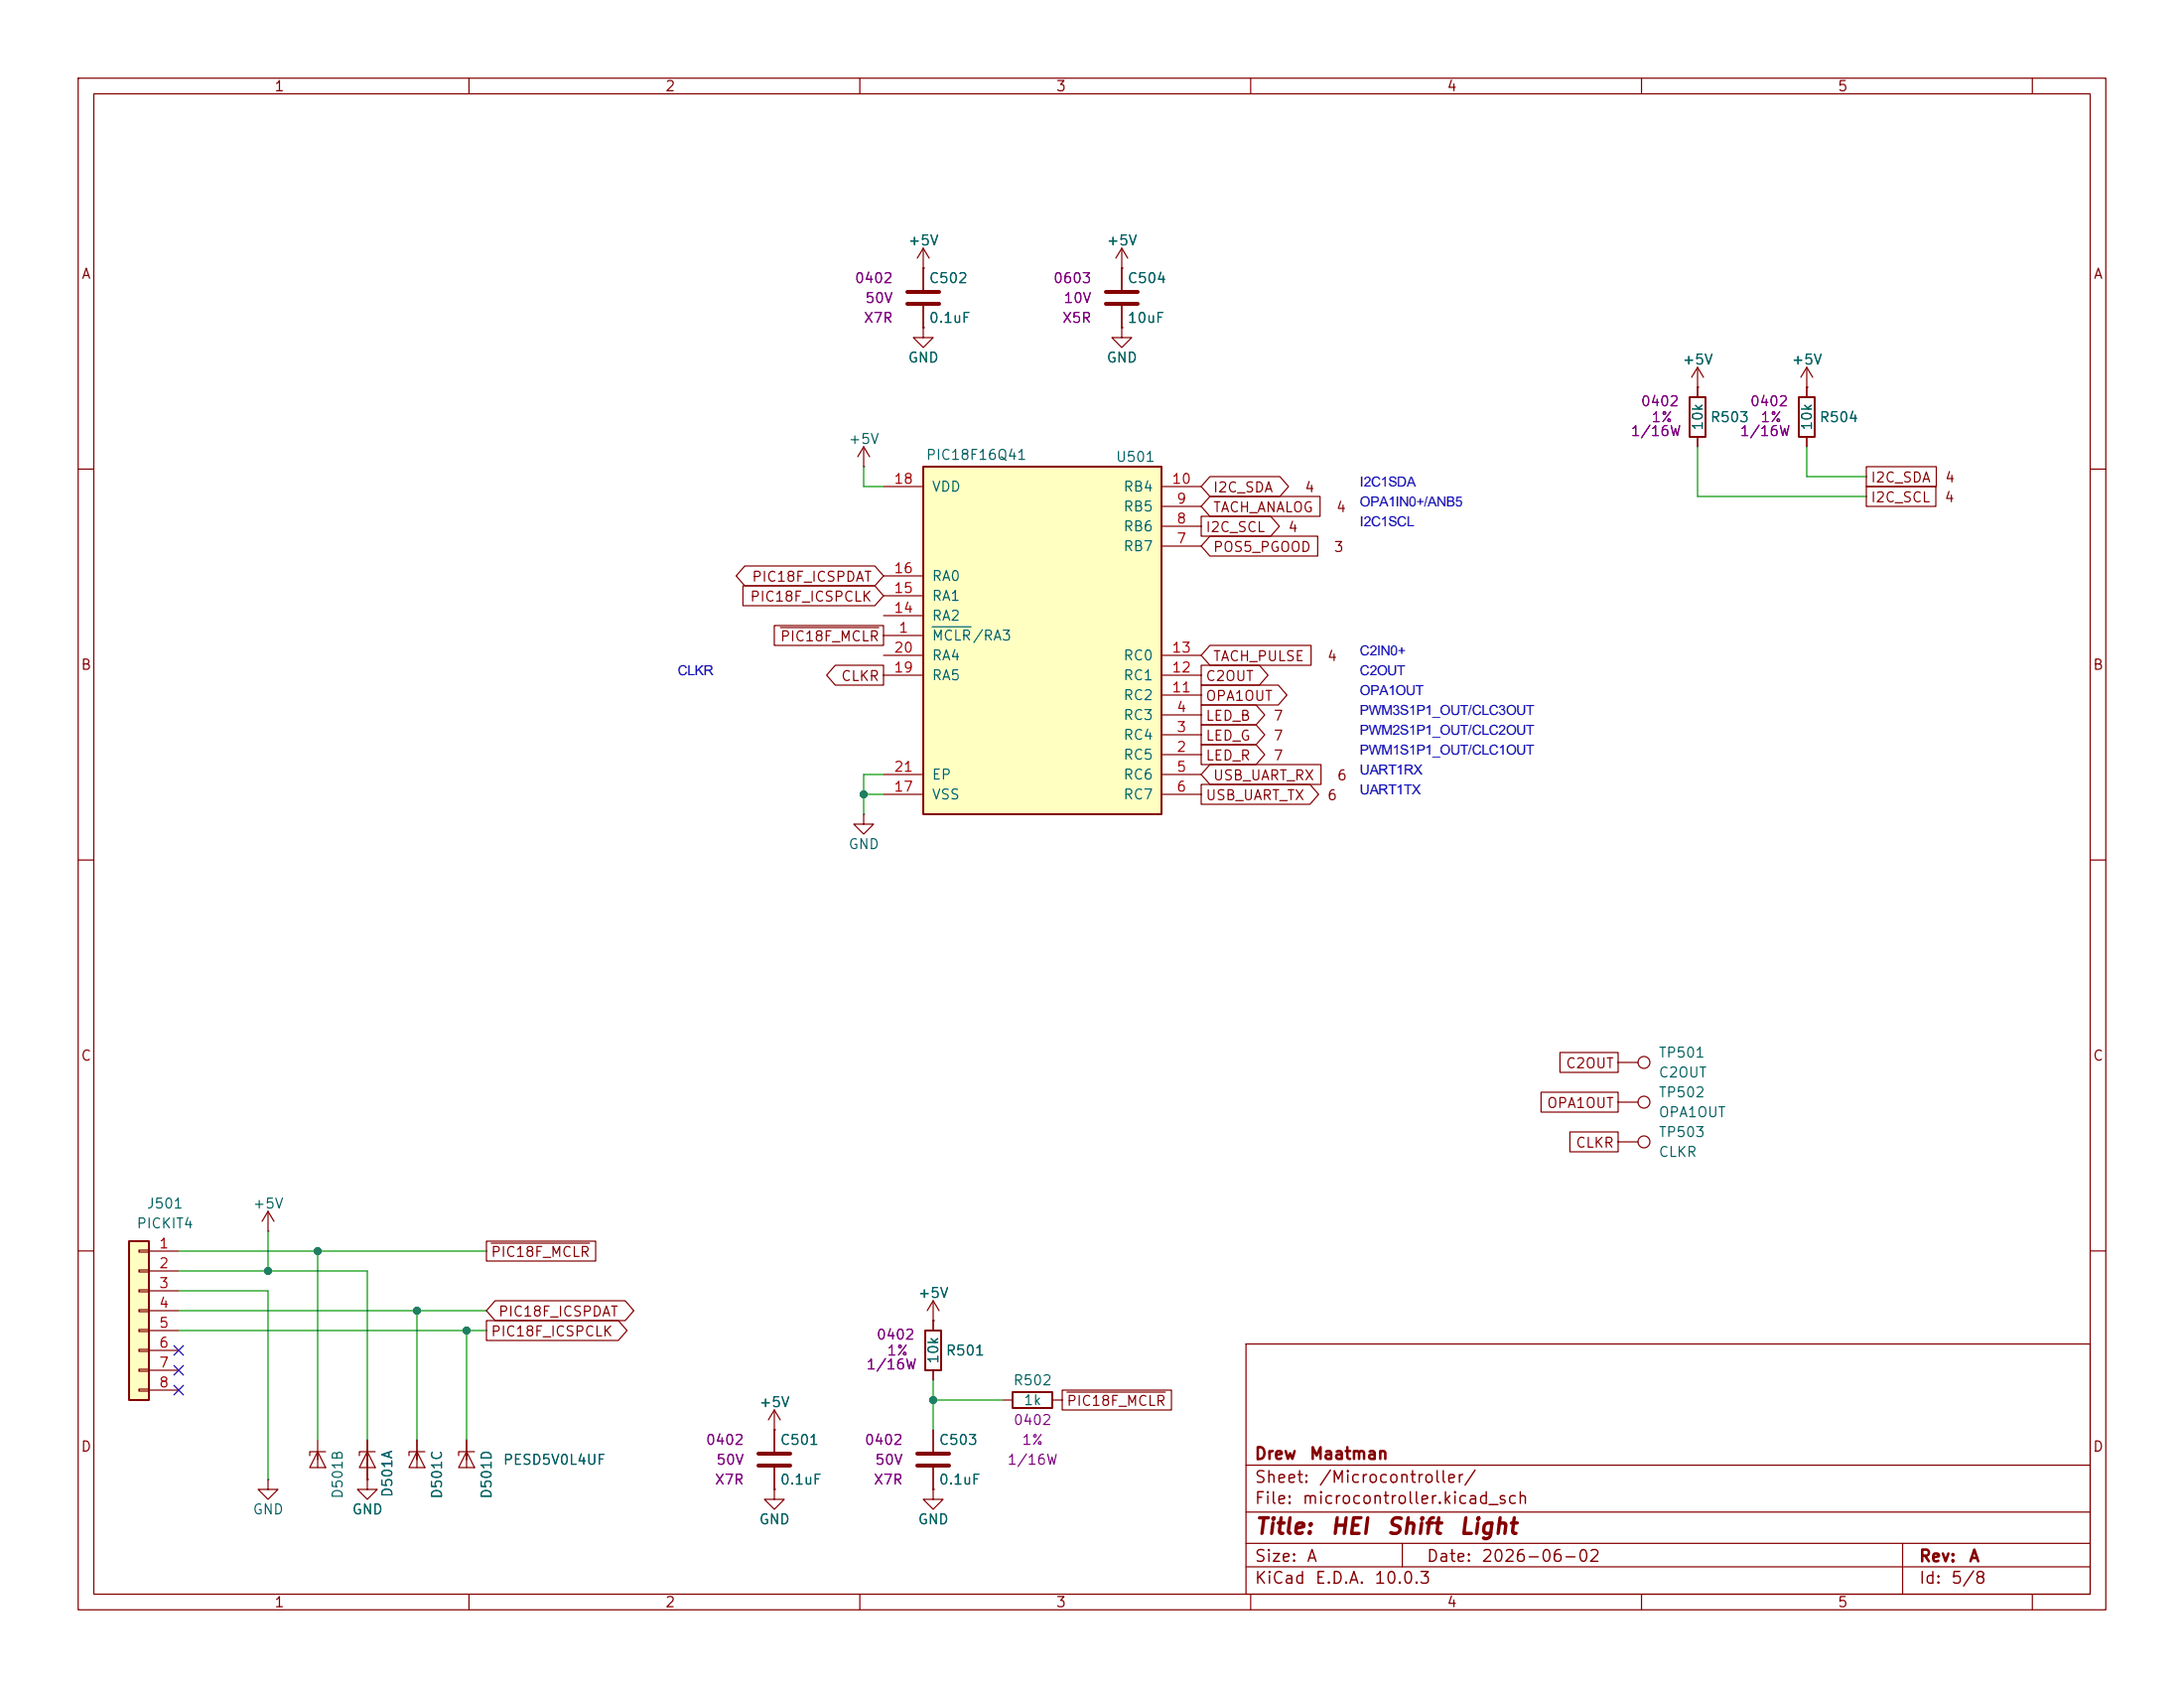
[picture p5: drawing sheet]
<svg xmlns="http://www.w3.org/2000/svg" width="279mm" height="216mm" viewBox="0 0 279 216" stroke-linecap="round" stroke-linejoin="round" font-family="sans-serif">
<g fill="none" stroke="#840000" stroke-width=".15">
<path d="M10 10h259.4v195.9h-259.4zM12 12h255.4v191.9h-255.4zM60 10v2M110 10v2M160 10v2M210 10v2M260 10v2M118.1 34.3h.1M118.1 31.8v5.3M118.1 39.1v2.8M118.1 31.8l-.8 1.2M118.1 31.8l.8 1.2"/>
<path d="M143.5 34.3h.1M143.5 31.8l-.8 1.2M143.5 31.8l.8 1.2M143.5 31.8v5.3M143.5 39.1v2.8M110.5 59.7h.1M110.5 57.2l-.8 1.2M110.5 57.2l.8 1.2M110.5 57.2v2.5M118.1 41.9v1.3h1.3l-1.3 1.3-1.3-1.3h1.3M118.1 41.9h.1M143.5 41.9v1.3h1.3l-1.3 1.3-1.3-1.3h1.3"/>
<path d="M143.5 41.9h.1M10 60h2M267.4 60h2M10 110h2M110.5 104.1v1.3h1.3l-1.3 1.3-1.3-1.3h1.3M110.5 104.1h.1M267.4 110h2M10 160h2M128.3 179.1h1.2M134.6 179.1h1.3M159.4 171.9h108v32h-108zM267.4 160h2"/>
<path d="M34.3 189.2v1.3h-1.3l1.3 1.3 1.3-1.3h-1.3M34.3 189.2h.1M40.6 185.7l1.1 2h-2.1zM40.6 184.2v3.5M41.7 185.7h-2.1v.5M47 189.2v1.3h-1.3l1.3 1.3 1.3-1.3h-1.3M47 189.2h.1M119.4 190.5v1.3h1.2l-1.2 1.2-1.3-1.2h1.3M119.4 190.5h.1M159.4 197.4h108M159.4 193.4h108M159.4 187.4h108"/>
<path d="M179.4 197.4v3M243.4 197.4v6.5M60 203.9v2M110 203.9v2M159.4 200.4h108M160 203.9v2M210 203.9v2M260 203.9v2"/>
</g>
<path d="M116.1 37.3h4M116.1 38.9h4M141.5 37.3h4M141.5 38.9h4" fill="none" stroke="#840000" stroke-width=".51"/>
<path d="M129.5 178.1h5.1v2h-5.1z" fill="none" stroke="#840000" stroke-width=".25"/>
<path d="M118.1 59.7h30.5v44.4h-30.5z" fill="#ffffc2"/>
<path d="M118.1 59.7h30.5v44.4h-30.5z" fill="none" stroke="#840000" stroke-width=".25"/>
<g fill="none" stroke="#840000" stroke-width=".15">
<path d="M113 62.2h5.1M113 78.7h5.1M113 76.2h5.1M113 73.7h5.1M148.6 69.9h5.1M148.6 67.3h5.1M148.6 64.8h5.1M148.6 62.2h5.1M113 81.3h5.1M113 99.1h5.1M113 86.4h5.1M113 83.8h5.1"/>
<path d="M148.6 96.5h5.1M148.6 94h5.1M148.6 91.4h5.1M148.6 99.1h5.1M148.6 88.9h5.1M148.6 86.4h5.1M148.6 83.8h5.1M113 101.6h5.1M148.6 101.6h5.1M34.3 157.5h.1M34.3 154.9l-.8 1.3M34.3 154.9l.8 1.3"/>
<path d="M34.3 154.9v2.6M47 185.7l1 2h-2zM47 184.2v5M48 185.7h-2v.5M53.3 185.7l1.1 2h-2.1zM53.3 184.2v3.5M54.4 185.7h-2.1v.5"/>
</g>
<path d="M119.3 80.2h4.9" fill="none" stroke="#006464" stroke-width=".15"/>
<path d="M16.5 158.8h2.5v20.3h-2.5z" fill="#ffffc2"/>
<path d="M216.2 50.8h2v5.1h-2zM230.1 50.8h2.1v5.1h-2.1zM16.5 158.8h2.5v20.3h-2.5zM118.4 170.2h2v5.1h-2z" fill="none" stroke="#840000" stroke-width=".25"/>
<g fill="none" stroke="#840000" stroke-width=".15">
<path d="M118.1 34.3h.1M118.1 34.3v2.8M118.1 39.1v2.8M143.5 34.3h.1M143.5 34.3v2.8M143.5 39.1v2.8M118.1 41.9h.1M143.5 41.9h.1M217.2 49.5h.1M217.2 47l-.8 1.3M217.2 47l.7 1.3M217.2 47v3.8"/>
<path d="M217.2 55.9v1.3M231.1 49.5h.1M231.1 47l-.7 1.3M231.1 47l.8 1.3M231.1 47v3.8M231.1 55.9v1.3M238.8 59.7h8.9v2.5h-8.9zM95 74.9h16.9l1.1 1.3-1.1 1.3h-16.9zM95.3 72.4h16.6l1.1 1.3-1.1 1.2h-16.6l-1.1-1.2zM153.7 66h8.9l1.1 1.3-1.1 1.3h-8.9zM154.8 61h8.9l1.1 1.2-1.1 1.3h-8.9l-1.1-1.3zM154.8 63.5h14.1v2.5h-14.1l-1.1-1.2z"/>
<path d="M154.8 68.6h13.8v2.5h-13.8l-1.1-1.2zM238.8 62.2h8.9v2.6h-8.9zM99.1 80h13.9v2.6h-13.9zM99.8 80.3h12.6M106.9 85.1h6.1v2.5h-6.1l-1.2-1.2zM153.7 92.7h7l1.1 1.3-1.1 1.3h-7zM153.7 90.2h7l1.1 1.2-1.1 1.3h-7zM153.7 95.2h7l1.1 1.3-1.1 1.3h-7zM153.7 87.6h9.8l1.1 1.3-1.1 1.3h-9.8zM153.7 85.1h7.4l1.1 1.3-1.1 1.2h-7.4zM154.8 82.5h12.9v2.6h-12.9l-1.1-1.3zM154.8 97.8h14.2v2.5h-14.2l-1.1-1.2z"/>
<path d="M153.7 100.3h13.9l1.1 1.3-1.1 1.3h-13.9zM197.1 139.7h9.9v2.5h-9.9zM199.6 134.6h7.4v2.6h-7.4zM207 135.9h2.5M17.8 159.9h1.2v.2h-1.2zM62.2 158.7h14v2.6h-14zM62.8 159h12.6M200.8 144.8h6.2v2.5h-6.2zM207 141h2.5M207 146.1h2.5M17.8 162.4h1.2v.3h-1.2zM17.8 165h1.2v.2h-1.2z"/>
<path d="M17.8 167.5h1.2v.3h-1.2zM17.8 170.1h1.2v.2h-1.2zM17.8 172.6h1.2v.2h-1.2zM17.8 175.1h1.2v.3h-1.2zM17.8 177.7h1.2v.2h-1.2zM19 160h3.9M19 162.6h3.9M19 165.1h3.9M19 167.6h3.9M19 170.2h3.9M19 172.7h3.9M19 175.3h3.9"/>
<path d="M19 177.8h3.9M62.2 168.9h16.9l1.1 1.3-1.1 1.3h-16.9zM63.3 166.4h16.7l1.1 1.2-1.1 1.3h-16.7l-1.1-1.3zM119.4 168.9h.1M119.4 166.4v3.8M119.4 175.3v1.2M119.4 166.4l-.8 1.2M119.4 166.4l.7 1.2M135.9 177.8h14v2.5h-14zM136.5 178.1h12.6M47 189.2h.1M47 184.2v5"/>
<path d="M53.3 184.2v2.5M59.7 185.7l1 2h-2zM59.7 184.2v3.5M60.7 185.7h-2v.5M99.1 182.9h.1M99.1 190.5v1.3h1.2l-1.2 1.2-1.3-1.2h1.3M99.1 190.5h.1M99.1 180.3l-.8 1.3M99.1 180.3l.7 1.3M99.1 180.3v5.4M99.1 187.7v2.8M119.4 190.5h.1"/>
<path d="M119.4 182.9v2.8M119.4 187.7v2.8"/>
<circle cx="210.3" cy="135.9" r=".76"/>
<circle cx="210.3" cy="146" r=".76"/>
<circle cx="210.3" cy="141" r=".76"/>
</g>
<path d="M97 185.9h4.1M97 187.5h4.1M117.3 185.9h4.1M117.3 187.5h4.1" fill="none" stroke="#840000" stroke-width=".51"/>
<g fill="none" stroke="#009600" stroke-width=".15">
<path d="M110.5 59.7v2.5h2.5M217.2 57.2v6.3h21.6M231.1 57.2v3.8h7.7M113 99.1h-2.5v5M110.5 101.6h2.5M34.3 157.5v5.1M22.9 165.1h11.4v24.1M22.9 160h39.3M22.9 170.2h39.3M22.9 167.6h39.3M22.9 162.6h24.1v21.6M40.6 160v24.2"/>
<path d="M53.3 167.6v16.6M59.7 170.2v14M119.4 176.5v6.4M119.4 179.1h8.9"/>
</g>
<path d="M22.3 172.1l1.2 1.2M22.3 177.2l1.2 1.2M22.3 174.7l1.2 1.2M23.5 172.1l-1.2 1.2M23.5 177.2l-1.2 1.2M23.5 174.7l-1.2 1.2" fill="none" stroke="#000084" stroke-width=".15"/>
<g fill="#009600" stroke="#009600" stroke-width=".13">
<circle cx="110.5" cy="101.6" r=".46"/>
<circle cx="34.3" cy="162.6" r=".46"/>
<circle cx="40.6" cy="160" r=".46"/>
<circle cx="119.4" cy="179.1" r=".46"/>
<circle cx="53.3" cy="167.6" r=".46"/>
<circle cx="59.7" cy="170.2" r=".46"/>
</g>
<g font-size="2" fill="#840000">
<text x="160.4" y="196.7">Title:</text>
<text x="170.1" y="196.7">HEI</text>
<text x="177.2" y="196.7">Shift</text>
<text x="186.5" y="196.7">Light</text>
</g>
<g font-size="1.8" fill="#0000c2">
<text x="174" y="64.8">OPA1IN0+/ANB5</text>
<text x="174" y="62.3">I2C1SDA</text>
<text x="174" y="67.3">I2C1SCL</text>
<text x="174" y="83.8">C2IN0+</text>
<text x="86.7" y="86.4">CLKR</text>
<text x="174" y="88.9">OPA1OUT</text>
<text x="174" y="86.4">C2OUT</text>
<text x="174" y="94">PWM2S1P1_OUT/CLC2OUT</text>
<text x="174" y="91.5">PWM3S1P1_OUT/CLC3OUT</text>
<text x="174" y="101.6">UART1TX</text>
<text x="174" y="99.1">UART1RX</text>
<text x="174" y="96.5">PWM1S1P1_OUT/CLC1OUT</text>
</g>
<g font-size="1.5" fill="#840000">
<text x="160.4" y="190">Sheet:</text>
<text x="160.4" y="187">Drew</text>
<text x="167.4" y="187">Maatman</text>
<text x="168.6" y="190">/Microcontroller/</text>
<text x="160.4" y="192.7">File:</text>
<text x="166.5" y="192.7">microcontroller.kicad_sch</text>
<text x="160.4" y="202.9">KiCad</text>
<text x="160.4" y="200.1">Size:</text>
<text x="167.1" y="200.1">A</text>
<text x="168.1" y="202.9">E.D.A.</text>
<text x="175.7" y="202.9">10.0.3</text>
<text x="182.4" y="200.1">Date:</text>
<text x="189.4" y="200.1">2026-06-02</text>
<text x="245.4" y="200.1">Rev:</text>
<text x="245.4" y="202.9">Id:</text>
<text x="249.5" y="202.9">5/8</text>
<text x="251.8" y="200.1">A</text>
</g>
<g font-size="1.3" fill="#840000">
<text x="35" y="12">1</text>
<text x="85" y="12">2</text>
<text x="135" y="12">3</text>
<text x="185" y="12">4</text>
<text x="235" y="12">5</text>
<text x="10.3" y="36">A</text>
<text x="267.7" y="36">A</text>
<text x="155.1" y="63.3">I2C_SDA</text>
<text x="155.1" y="65.8">TACH_ANALOG</text>
<text x="166.8" y="63.3">4</text>
<text x="170.8" y="65.8">4</text>
<text x="239.2" y="64.6">I2C_SCL</text>
<text x="239.2" y="62">I2C_SDA</text>
<text x="248.7" y="64.6">4</text>
<text x="248.7" y="62">4</text>
<text x="154.1" y="68.4">I2C_SCL</text>
<text x="155.1" y="70.9">POS5_PGOOD</text>
<text x="164.7" y="68.4">4</text>
<text x="170.5" y="70.9">3</text>
<text x="95.9" y="77.3">PIC18F_ICSPCLK</text>
<text x="96.1" y="74.7">PIC18F_ICSPDAT</text>
<text x="99.7" y="82.3">PIC18F_MCLR</text>
<text x="10.3" y="86">B</text>
<text x="107.5" y="87.4">CLKR</text>
<text x="154.1" y="90">OPA1OUT</text>
<text x="154.1" y="87.4">C2OUT</text>
<text x="155.1" y="84.9">TACH_PULSE</text>
<text x="169.7" y="84.9">4</text>
<text x="267.7" y="86">B</text>
<text x="154.1" y="95">LED_G</text>
<text x="154.1" y="92.5">LED_B</text>
<text x="162.8" y="95">7</text>
<text x="162.8" y="92.5">7</text>
<text x="154.1" y="97.6">LED_R</text>
<text x="155.1" y="100.1">USB_UART_RX</text>
<text x="162.8" y="97.6">7</text>
<text x="171" y="100.1">6</text>
<text x="154.1" y="102.7">USB_UART_TX</text>
<text x="169.7" y="102.7">6</text>
<text x="10.3" y="136">C</text>
<text x="200.2" y="137">C2OUT</text>
<text x="267.7" y="136">C</text>
<text x="197.8" y="142">OPA1OUT</text>
<text x="201.5" y="147.1">CLKR</text>
<text x="62.7" y="161.1">PIC18F_MCLR</text>
<text x="62.7" y="171.2">PIC18F_ICSPCLK</text>
<text x="63.7" y="168.7">PIC18F_ICSPDAT</text>
<text x="10.3" y="186">D</text>
<text x="136.4" y="180.1">PIC18F_MCLR</text>
<text x="267.7" y="186">D</text>
<text x="35" y="205.9">1</text>
<text x="85" y="205.9">2</text>
<text x="135" y="205.9">3</text>
<text x="185" y="205.9">4</text>
<text x="235" y="205.9">5</text>
</g>
<g font-size="1.3" fill="#006464">
<text x="116.1" y="31.7">+5V</text>
<text x="141.5" y="31.7">+5V</text>
<text x="118.8" y="36.5">C502</text>
<text x="118.8" y="41.6">0.1uF</text>
<text x="144.2" y="36.5">C504</text>
<text x="144.2" y="41.6">10uF</text>
<text x="116.1" y="46.7">GND</text>
<text x="141.5" y="46.7">GND</text>
<text x="215.1" y="46.9">+5V</text>
<text x="229.1" y="46.9">+5V</text>
<text x="108.5" y="57.1">+5V</text>
<text x="118.4" y="59.1">PIC18F16Q41</text>
<text x="142.7" y="59.4">U501</text>
<text x="218.1" y="55.2" transform="rotate(-90 218.1 55.2)">10k</text>
<text x="218.7" y="54.3">R503</text>
<text x="232.1" y="55.2" transform="rotate(-90 232.1 55.2)">10k</text>
<text x="232.7" y="54.3">R504</text>
<text x="119.1" y="63.2">VDD</text>
<text x="143.6" y="65.7">RB5</text>
<text x="143.6" y="63.2">RB4</text>
<text x="143.6" y="70.8">RB7</text>
<text x="143.6" y="68.3">RB6</text>
<text x="119.1" y="77.2">RA1</text>
<text x="119.1" y="74.6">RA0</text>
<text x="119.1" y="82.3">MCLR/RA3</text>
<text x="119.1" y="79.7">RA2</text>
<text x="119.1" y="87.3">RA5</text>
<text x="119.1" y="84.8">RA4</text>
<text x="143.6" y="89.9">RC2</text>
<text x="143.6" y="87.3">RC1</text>
<text x="143.6" y="84.8">RC0</text>
<text x="143.6" y="95">RC4</text>
<text x="143.6" y="92.4">RC3</text>
<text x="119.1" y="100">EP</text>
<text x="143.6" y="97.5">RC5</text>
<text x="143.6" y="100">RC6</text>
<text x="119.1" y="102.6">VSS</text>
<text x="143.6" y="102.6">RC7</text>
<text x="108.5" y="108.9">GND</text>
<text x="212.1" y="135.6">TP501</text>
<text x="212.1" y="140.7">TP502</text>
<text x="212.1" y="138.1">C2OUT</text>
<text x="212.1" y="143.2">OPA1OUT</text>
<text x="212.1" y="145.8">TP503</text>
<text x="212.1" y="148.3">CLKR</text>
<text x="18.7" y="154.9">J501</text>
<text x="32.3" y="154.9">+5V</text>
<text x="17.4" y="157.4">PICKIT4</text>
<text x="117.3" y="166.3">+5V</text>
<text x="120.9" y="173.7">R501</text>
<text x="120.4" y="174.5" transform="rotate(-90 120.4 174.5)">10k</text>
<text x="129.5" y="177.5">R502</text>
<text x="97" y="180.3">+5V</text>
<text x="99.7" y="185.1">C501</text>
<text x="120" y="185.1">C503</text>
<text x="130.9" y="180">1k</text>
<text x="44.2" y="191.8" transform="rotate(-90 44.2 191.8)">D501B</text>
<text x="50.5" y="191.6" transform="rotate(-90 50.5 191.6)">D501A</text>
<text x="56.9" y="191.8" transform="rotate(-90 56.9 191.8)">D501C</text>
<text x="63.2" y="191.8" transform="rotate(-90 63.2 191.8)">D501D</text>
<text x="64.3" y="187.7">PESD5V0L4UF</text>
<text x="99.7" y="190.2">0.1uF</text>
<text x="120" y="190.2">0.1uF</text>
<text x="32.3" y="194">GND</text>
<text x="45" y="194">GND</text>
<text x="97" y="195.3">GND</text>
<text x="117.3" y="195.3">GND</text>
</g>
<g font-size="1.3" fill="#840084">
<text x="109.2" y="36.5">0402</text>
<text x="110.4" y="41.6">X7R</text>
<text x="110.6" y="39.1">50V</text>
<text x="134.6" y="36.5">0603</text>
<text x="135.8" y="41.6">X5R</text>
<text x="136" y="39.1">10V</text>
<text x="209.8" y="52.3">0402</text>
<text x="223.8" y="52.3">0402</text>
<text x="208.5" y="56.1">1/16W</text>
<text x="211.2" y="54.3">1%</text>
<text x="222.5" y="56.1">1/16W</text>
<text x="225.1" y="54.3">1%</text>
<text x="112" y="171.7">0402</text>
<text x="113.4" y="173.7">1%</text>
<text x="110.7" y="175.5">1/16W</text>
<text x="90.2" y="185.1">0402</text>
<text x="110.5" y="185.1">0402</text>
<text x="129.6" y="182.6">0402</text>
<text x="130.6" y="185.1">1%</text>
<text x="91.3" y="190.2">X7R</text>
<text x="91.5" y="187.7">50V</text>
<text x="111.7" y="190.2">X7R</text>
<text x="111.8" y="187.7">50V</text>
<text x="128.8" y="187.7">1/16W</text>
</g>
<g font-size="1.3" fill="#a90000">
<text x="114.3" y="62.2">18</text>
<text x="149.8" y="62.2">10</text>
<text x="150.4" y="64.7">9</text>
<text x="150.4" y="69.8">7</text>
<text x="150.4" y="67.3">8</text>
<text x="114.3" y="76.2">15</text>
<text x="114.3" y="73.6">16</text>
<text x="114.3" y="78.7">14</text>
<text x="114.3" y="83.8">20</text>
<text x="114.9" y="81.3">1</text>
<text x="149.8" y="83.8">13</text>
<text x="114.3" y="86.3">19</text>
<text x="149.8" y="88.9">11</text>
<text x="149.8" y="86.3">12</text>
<text x="150.4" y="94">3</text>
<text x="150.4" y="91.4">4</text>
<text x="114.3" y="101.6">17</text>
<text x="114.3" y="99">21</text>
<text x="150.4" y="96.5">2</text>
<text x="150.4" y="99">5</text>
<text x="150.4" y="101.6">6</text>
<text x="20.2" y="160">1</text>
<text x="20.2" y="162.5">2</text>
<text x="20.2" y="165.1">3</text>
<text x="20.2" y="167.6">4</text>
<text x="20.2" y="170.2">5</text>
<text x="20.2" y="172.7">6</text>
<text x="20.2" y="175.2">7</text>
<text x="20.2" y="177.8">8</text>
</g>
</svg>
